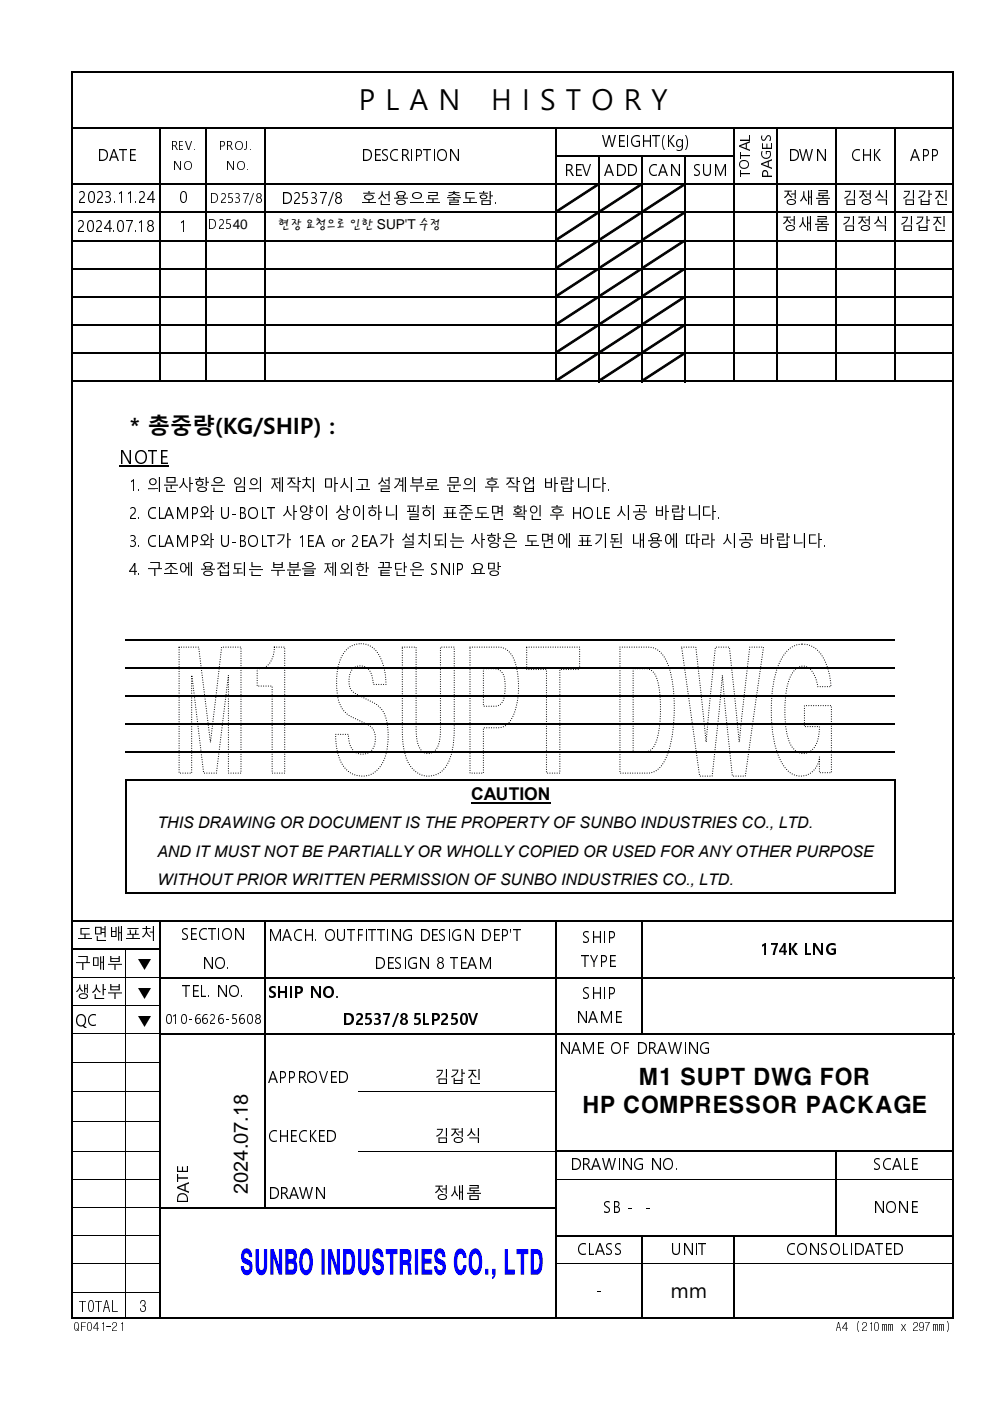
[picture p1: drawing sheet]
<svg xmlns="http://www.w3.org/2000/svg" width="210mm" height="297mm" viewBox="0 0 210 297" stroke-linecap="round" stroke-linejoin="round" font-family="sans-serif">
<path d="M25.2 98.7h10.5" fill="none" stroke="#000" stroke-width=".25"/>
<path d="M99.9 170.2h16.9" fill="none" stroke="#000" stroke-width=".38"/>
<g fill="none" stroke="#000" stroke-width=".34">
<path d="M15.2 15v264.5M15.4 15.2h186.9M202.1 15.4v264.1M15.4 27.1h186.9M15.4 39.1h186.9M34 27.3v53.7M43.6 27.3v53.7M56.1 27.3v53.7M117.8 27.3v53.7M118 33.1h37.8M127 33.3v47.7M136.1 33.3v47.7"/>
<path d="M145.2 33.3v47.7M155.7 27.3v53.7M164.8 27.3v53.7M177.2 27.3v53.7M189.7 27.3v53.7M15.4 45h186.9M15.4 51h186.9M15.4 57h186.9M15.4 62.9h186.9M15.4 68.9h186.9M15.4 74.9h186.9M15.4 80.9h186.9"/>
<path d="M26.6 135.6h163.1M26.6 141.6h163.1M26.6 147.6h163.1M26.6 153.5h163.1M26.6 159.5h163.1M26.6 165.3v24.2M26.8 165.5h163.1M189.7 165.6v23.9M15.4 195.3h186.9M26.8 189.4h163.1M34 195.5v84M56.1 195.5v60.7"/>
<path d="M117.8 195.5v84M136.1 195.5v23.9M15.4 201.3h18.8M34.2 207.3h168.1M34.2 219.2h168.1M34.2 256h83.8M118 244.1h84.3M177.2 244.3v17.9M15.4 279.4h186.9M118 262h84.3M136.1 262.2v17.3M155.7 262.2v17.3"/>
</g>
<g fill="none" stroke="#000" stroke-width=".21">
<path d="M117.8 44.8l8.8-5.8h.3v.2l-8.8 5.8h-.3zM117.8 50.8l8.8-5.8h.3v.2l-8.8 5.8h-.3zM117.8 56.7l8.8-5.7h.3v.2l-8.8 5.7h-.3zM126.9 44.8l8.9-5.8h.3v.2l-8.9 5.8h-.3zM126.9 50.8l8.9-5.8h.3v.2l-8.9 5.8h-.3zM126.9 56.7l8.9-5.7h.3v.2l-8.9 5.7h-.3zM136.1 44.8l8.8-5.8h.3v.2l-8.8 5.8h-.3zM136.1 50.8l8.8-5.8h.3v.2l-8.8 5.8h-.3zM136.1 56.7l8.8-5.7h.3v.2l-8.8 5.7h-.3zM117.8 62.7l8.8-5.8h.3v.2l-8.8 5.8h-.3zM117.8 68.7l8.8-5.8h.3v.2l-8.8 5.8h-.3zM117.8 74.6l8.8-5.7h.3v.2l-8.8 5.7h-.3z"/>
<path d="M126.9 62.7l8.9-5.8h.3v.2l-8.9 5.8h-.3zM126.9 68.7l8.9-5.8h.3v.2l-8.9 5.8h-.3zM126.9 74.6l8.9-5.7h.3v.2l-8.9 5.7h-.3zM136.1 62.7l8.8-5.8h.3v.2l-8.8 5.8h-.3zM136.1 68.7l8.8-5.8h.3v.2l-8.8 5.8h-.3zM136.1 74.6l8.8-5.7h.3v.2l-8.8 5.7h-.3zM117.8 80.6l8.8-5.8h.3v.3l-8.8 5.7h-.3zM126.9 80.6l8.9-5.8h.3v.3l-8.9 5.7h-.3zM136.1 80.6l8.8-5.8h.3v.3l-8.8 5.7h-.3zM15.4 207.3h18.4M15.4 219.2h18.4M15.4 213.3h18.4"/>
<path d="M26.6 201.5v77.7M15.4 231.5h18.4M15.4 225.2h18.4M15.4 237.8h18.4M75.9 231.5h41.7M15.4 244.1h18.4M15.4 250.1h18.4M15.4 256.1h18.4M75.9 244.1h41.7M118 250.1h59.1M177.4 250.1h24.6M15.4 262h18.4"/>
<path d="M15.4 268h18.4M15.4 274h18.4M118 268h17.9M136.3 268h19.2M155.8 268h46.2"/>
</g>
<g fill="#000">
<path d="M117.8 44.8l8.8-5.8h.3v.2l-8.8 5.8h-.3z" fill-rule="evenodd"/>
<path d="M126.9 44.8l8.9-5.8h.3v.2l-8.9 5.8h-.3z" fill-rule="evenodd"/>
<path d="M136.1 44.8l8.8-5.8h.3v.2l-8.8 5.8h-.3z" fill-rule="evenodd"/>
<path d="M117.8 50.8l8.8-5.8h.3v.2l-8.8 5.8h-.3z" fill-rule="evenodd"/>
<path d="M117.8 56.7l8.8-5.7h.3v.2l-8.8 5.7h-.3z" fill-rule="evenodd"/>
<path d="M117.8 62.7l8.8-5.8h.3v.2l-8.8 5.8h-.3z" fill-rule="evenodd"/>
<path d="M126.9 50.8l8.9-5.8h.3v.2l-8.9 5.8h-.3z" fill-rule="evenodd"/>
<path d="M126.9 56.7l8.9-5.7h.3v.2l-8.9 5.7h-.3z" fill-rule="evenodd"/>
<path d="M126.9 62.7l8.9-5.8h.3v.2l-8.9 5.8h-.3z" fill-rule="evenodd"/>
<path d="M136.1 50.8l8.8-5.8h.3v.2l-8.8 5.8h-.3z" fill-rule="evenodd"/>
<path d="M136.1 56.7l8.8-5.7h.3v.2l-8.8 5.7h-.3z" fill-rule="evenodd"/>
<path d="M136.1 62.7l8.8-5.8h.3v.2l-8.8 5.8h-.3z" fill-rule="evenodd"/>
<path d="M117.8 68.7l8.8-5.8h.3v.2l-8.8 5.8h-.3z" fill-rule="evenodd"/>
<path d="M117.8 74.6l8.8-5.7h.3v.2l-8.8 5.7h-.3z" fill-rule="evenodd"/>
<path d="M117.8 80.6l8.8-5.8h.3v.3l-8.8 5.7h-.3z" fill-rule="evenodd"/>
<path d="M126.9 68.7l8.9-5.8h.3v.2l-8.9 5.8h-.3z" fill-rule="evenodd"/>
<path d="M126.9 74.6l8.9-5.7h.3v.2l-8.9 5.7h-.3z" fill-rule="evenodd"/>
<path d="M126.9 80.6l8.9-5.8h.3v.3l-8.9 5.7h-.3z" fill-rule="evenodd"/>
<path d="M136.1 68.7l8.8-5.8h.3v.2l-8.8 5.8h-.3z" fill-rule="evenodd"/>
<path d="M136.1 74.6l8.8-5.7h.3v.2l-8.8 5.7h-.3z" fill-rule="evenodd"/>
<path d="M136.1 80.6l8.8-5.8h.3v.3l-8.8 5.7h-.3z" fill-rule="evenodd"/>
</g>
<path d="M104.4 269h.7a1.84 1.84 0 0 1-.7 2.2v-.5l.3-.4h-.3zM102.9 269h.6v1.3h-.6zM61.2 267.9v1.3h.2a.69 .69 0 0 0 .9-.4 .69 .69 0 0 0-.4-.9zM113.2 265.9v3.3h.5a2.14 2.14 0 0 0 .7-2.2l-.1-.4a.8 .8 0 0 0-1.1-.7zM85.4 265.9v1.3a.76 .76 0 0 0 1.2-.7 .76 .76 0 0 0-1.2-.6zM73.4 265.9v3.3a.85 .85 0 0 0 .9-.2 .85 .85 0 0 0 .3-.9 2.52 2.52 0 0 0-.5-2.2zM61.2 265.9v1h.2a.6 .6 0 0 0 .9-.5 .6 .6 0 0 0-.9-.5zM100.4 265.9a3.4 3.4 0 0 0 0 3.2l.6 .2a2.73 2.73 0 0 0 .4-2.9l-.3-.5a.49 .49 0 0 0-.7 0zM64.5 265.9a3.5 3.5 0 0 0 0 3.2l.6 .2a2.03 2.03 0 0 0 .5-2.2l-.4-1.2a.46 .46 0 0 0-.7 0zM107 264.8h.7v4.4h1.4v1.1h-2.1zM88 264.8h.6v5.5h-.6zM69.6 264.8h.7l1.1 3.5v-3.5h.7v5.5h-.7l-1.2-3.6v3.6h-.6zM68.2 264.8h.6v5.5h-.6zM57.3 264.8h.7l1.1 3.5v-3.5h.7v5.5h-.7l-1.1-3.6v3.6h-.7zM112.5 264.8h.7a1.46 1.46 0 0 1 1.8 1.7 5.4 5.4 0 0 1-.6 3.5l-.6 .3h-1.3zM109.5 264.8h2.5v1.1h-.9v4.4h-.7v-4.4h-.9zM89.4 264.8h2.2v1.1h-1.6v1h1.5v1h-1.5v1.3h1.7v1.1h-2.3zM84.8 264.8h1.1a1.21 1.21 0 0 1 1.3 1.6l-.1 .8-.3 .5a2.5 2.5 0 0 1 .4 2.1l.1 .5h-.8l-.1-1.8a.8 .8 0 0 0-1-.3v2.1h-.6zM81.8 264.8h2.5v1.1h-.9v4.4h-.7v-4.4h-.9zM72.7 264.8h.7a1.45 1.45 0 0 1 1.9 1.7 5.2 5.2 0 0 1-.7 3.5l-.6 .3h-1.3zM60.5 264.8h.4a1.57 1.57 0 0 1 1.8 .6 1.57 1.57 0 0 1-.1 1.9 2.09 2.09 0 0 1-.3 2.9l-1.8 .1zM75.9 264.8h.7v3.8a.52 .52 0 0 0 .5 .7 .52 .52 0 0 0 .5-.7v-3.8h.8v1.2a7.5 7.5 0 0 1-.5 3.9 1.11 1.11 0 0 1-1.3 .3 1.11 1.11 0 0 1-.7-1.2zM54.2 264.8h.7v3.5a.62 .62 0 0 0 .1 .8 .62 .62 0 0 0 .7 .1l.3-.6v-3.8h.6v1.2a8.3 8.3 0 0 1-.3 3.9 1.11 1.11 0 0 1-1.4 .3 1.11 1.11 0 0 1-.6-1.2zM96.8 265.1a1.1 1.1 0 0 1 1.2-.3 1.1 1.1 0 0 1 .7 .9l.2 1h-.7a.6 .6 0 0 0-.3-.8 .6 .6 0 0 0-.7 .2 3.5 3.5 0 0 0 .2 3.1h.5l.3-.9h.7a1.91 1.91 0 0 1-1.3 2.1 2.11 2.11 0 0 1-1.4-2.4l.2-1.9zM100.1 265a1.07 1.07 0 0 1 1.8 .5 4.9 4.9 0 0 1-.4 4.6 1.08 1.08 0 0 1-1.8-.5 5 5 0 0 1 .4-4.6zM92.5 265a1.11 1.11 0 0 1 1.2-.2 1.11 1.11 0 0 1 .7 1.1v.6h-.6a.57 .57 0 0 0-.3-.7 .57 .57 0 0 0-.7 .2 .57 .57 0 0 0 .2 .8 1.87 1.87 0 0 1 1.6 1.7 1.87 1.87 0 0 1-1.3 1.9 1.81 1.81 0 0 1-1.3-1.9h.7a.63 .63 0 0 0 .5 .8 .63 .63 0 0 0 .7-.6 .63 .63 0 0 0-.7-.6 1.84 1.84 0 0 1-.9-2.8zM79.3 265a1.09 1.09 0 0 1 1.3-.2 1.09 1.09 0 0 1 .6 1.1l.1 .6h-.7a.57 .57 0 0 0-.6-.8 .57 .57 0 0 0-.3 1h.1a1.95 1.95 0 0 1 1.6 1.6 1.95 1.95 0 0 1-.9 2 1.5 1.5 0 0 1-1.6-1.8h.7a.63 .63 0 0 0 .5 .8 .63 .63 0 0 0 .7-.6 .63 .63 0 0 0-.7-.6 1.84 1.84 0 0 1-.9-2.8zM64.2 265a1.06 1.06 0 0 1 1.8 .5 4.7 4.7 0 0 1-.5 4.6 1.06 1.06 0 0 1-1.7-.5 5 5 0 0 1 .4-4.6zM51.5 265a1.1 1.1 0 0 1 1.3-.2 1.1 1.1 0 0 1 .6 1.1l.1 .6h-.7a.56 .56 0 0 0-.3-.7 .56 .56 0 0 0-.7 .3 .98 .98 0 0 0 .9 1 1.89 1.89 0 0 1-.1 3.2 1.52 1.52 0 0 1-1.5-1.8h.6a.63 .63 0 0 0 .5 .8 .63 .63 0 0 0 .7-.6 .63 .63 0 0 0-.6-.6 1.56 1.56 0 0 1-1.2-2z" fill-rule="evenodd" fill="#00f"/>
<path d="M38 137.2h4.1l2.5 20.2 2.4-20.2h4.1v26.7h-2.7v-20.7l-2.5 20.7h-2.7l-2.5-20.7-.1 20.7h-2.6zM58.2 137.2h2.2v26.7h-2.7v-18.4h-3.2v-3.7a3.1 3.1 0 0 0 3.3-2.5zM73.5 137.7a4.4 4.4 0 0 1 7.2 1.9 12.9 12.9 0 0 1 1.1 5.5h-2.6a4.6 4.6 0 0 0-1.5-3.5 2.38 2.38 0 0 0-2.5-.1 2.38 2.38 0 0 0-1.2 2.2 2.98 2.98 0 0 0 1.1 3.2l2 1a8.9 8.9 0 0 1 4.1 2.9 13.5 13.5 0 0 1-.3 11.3 4.8 4.8 0 0 1-4.6 2.4 4.8 4.8 0 0 1-4.1-3.2 13.8 13.8 0 0 1-1-5.6h2.7a4.2 4.2 0 0 0 1.9 4 2.73 2.73 0 0 0 3.8-2.6 3.2 3.2 0 0 0-2.5-3.9l-1.1-.5a6.2 6.2 0 0 1-4.6-6.1 12.7 12.7 0 0 1 1.7-8.4zM85.3 137.2h2.9v11.9a39.5 39.5 0 0 0 .4 8.5 2.26 2.26 0 0 0 3.1 1.9 4.5 4.5 0 0 0 1.7-4v-18.3h2.9v12a53.5 53.5 0 0 1-.5 10.2 6.4 6.4 0 0 1-3.7 5 5 5 0 0 1-6.1-4l-.5-2.5-.2-2.4zM99.7 137.2h5.3a3.7 3.7 0 0 1 4.1 2.9 17.1 17.1 0 0 1-.6 12.3 3.5 3.5 0 0 1-3.9 1.9h-2.1v9.6h-2.8zM111.7 137.2h11.2v4.7h-4.2v22h-2.8v-22h-4.2zM131.4 137.2h5.3a4.2 4.2 0 0 1 4.5 2.7 25.9 25.9 0 0 1 1.7 12.1 22.6 22.6 0 0 1-2.3 9.8 4 4 0 0 1-4 2.1h-5.2zM144.5 137.2h3l2.2 20.1 2-20.1h2.9l2.1 20.1 2.3-20.1h2.9l-3.9 27.3h-2.7l-2.1-21.3-2.2 21.3h-2.7zM167 137.9a4.6 4.6 0 0 1 7.2 1 13.5 13.5 0 0 1 2 6.7h-2.8l-.1-.5a5.1 5.1 0 0 0-2.3-3.7 2.78 2.78 0 0 0-3.4 2 22.9 22.9 0 0 0-.2 14 2.99 2.99 0 0 0 4.2 2 5.1 5.1 0 0 0 2.1-4.4v-.9h-3.1v-4.5h5.7v14.2h-2.6v-3.3a4 4 0 0 1-2.9 3.9 4 4 0 0 1-4.5-1.8 20.9 20.9 0 0 1-2.8-11.9 22.3 22.3 0 0 1 2.5-11.5zM102.5 141.8a9.4 9.4 0 0 1 3.4 .3 3.8 3.8 0 0 1 1.2 3.4 5.3 5.3 0 0 1-1 3.8 4 4 0 0 1-2.6 .4h-1zM134.2 141.8h1.6a2.81 2.81 0 0 1 3.6 2.3 27.4 27.4 0 0 1-.3 13.2 2.57 2.57 0 0 1-3.2 2h-1.7z" fill="none" stroke="#000" stroke-width=".25" stroke-dasharray="0 .5"/>
<path d="M34.5 261.3h15.6v12.7h-15.6z" fill-rule="evenodd" fill="#fff"/>
<g font-size="6.1">
<text x="76.1" y="23.3">P L A N</text>
<text x="104.1" y="23.3">H I S T O R Y</text>
</g>
<g font-size="4.7">
<text x="27.5" y="92.1">* 총중량(KG/SHIP) :</text>
<text x="135.5" y="230.1">M1 SUPT DWG FOR</text>
<text x="123.4" y="236">HP COMPRESSOR PACKAGE</text>
</g>
<text font-size="4.4" x="142.2" y="275.1">mm</text>
<text font-size="4.2" x="52.5" y="253.1" transform="rotate(-90 52.5 253.1)">2024.07.18</text>
<text font-size="4.1" x="25.2" y="98.3">NOTE</text>
<text font-size="3.7" x="99.9" y="169.7">CAUTION</text>
<g font-size="3.4">
<text x="20.7" y="34.2">DATE</text>
<text x="76.6" y="34.2">DESCRIPTION</text>
<text x="127.6" y="31.2">WEIGHT(Kg)</text>
<text x="180.3" y="34.2">CHK</text>
<text x="193" y="34.2">APP</text>
<text x="119.5" y="37.3">REV</text>
<text x="128.1" y="37.3">ADD CAN</text>
<text x="147" y="37.3">SUM</text>
<text x="16.6" y="43.1">2023.11.24</text>
<text x="38.1" y="43.1">0</text>
<text x="59.6" y="43.3">D2537/8</text>
<text x="76.5" y="43.3">호선용으로 출도함.</text>
<text x="166.1" y="43.3">정새롬</text>
<text x="178.6" y="43.3">김정식</text>
<text x="191" y="43.3">김갑진</text>
<text x="16.4" y="49.1">2024.07.18</text>
<text x="37.9" y="49.1">1</text>
<text x="165.9" y="48.7">정새롬</text>
<text x="178.3" y="48.7">김정식</text>
<text x="190.7" y="48.7">김갑진</text>
<text x="27.3" y="104.1">1. 의문사항은 임의 제작치 마시고 설계부로 문의 후 작업 바랍니다.</text>
<text x="27.3" y="110">2. CLAMP와 U-BOLT 사양이 상이하니 필히 표준도면 확인 후 HOLE 시공 바랍니다.</text>
<text x="27.3" y="116">3. CLAMP와 U-BOLT가 1EA or 2EA가 설치되는 사항은 도면에 표기된 내용에 따라 시공 바랍니다.</text>
<text x="27.3" y="122">4. 구조에 용접되는 부분을 제외한 끝단은 SNIP 요망</text>
<text x="33.4" y="175.6">THIS DRAWING OR DOCUMENT IS THE PROPERTY OF SUNBO INDUSTRIES CO., LTD.</text>
<text x="33.4" y="181.6">AND IT MUST NOT BE PARTIALLY OR WHOLLY COPIED OR USED FOR ANY OTHER PURPOSE</text>
<text x="33.4" y="187.6">WITHOUT PRIOR WRITTEN PERMISSION OF SUNBO INDUSTRIES CO., LTD.</text>
<text x="16.3" y="199.4">도면배포처</text>
<text x="38.4" y="199.4">SECTION</text>
<text x="56.7" y="199.6">MACH. OUTFITTING DESIGN DEP'T</text>
<text x="123.4" y="199.9">SHIP</text>
<text x="161.2" y="202.4">174K LNG</text>
<text x="15.8" y="205.5">구매부</text>
<text x="28.8" y="205.5">▼</text>
<text x="42.8" y="205.4">NO.</text>
<text x="79.4" y="205.4">DESIGN 8 TEAM</text>
<text x="123.3" y="204.9">TYPE</text>
<text x="15.8" y="211.5">생산부</text>
<text x="28.8" y="211.5">▼</text>
<text x="38.7" y="211.3">TEL. NO.</text>
<text x="56.8" y="211.5">SHIP NO.</text>
<text x="123.4" y="211.8">SHIP</text>
<text x="15.8" y="217.5">QC</text>
<text x="28.8" y="217.5">▼</text>
<text x="72.7" y="217.3">D2537/8 5LP250V</text>
<text x="122.2" y="216.9">NAME</text>
<text x="118.4" y="223.4">NAME OF DRAWING</text>
<text x="56.7" y="229.6">APPROVED</text>
<text x="92" y="229.6">김갑진</text>
<text x="56.7" y="242.2">CHECKED</text>
<text x="92" y="242.2">김정식</text>
<text x="40.1" y="250.7">T</text>
<text x="40.1" y="248.9">E</text>
<text x="120.8" y="248.2">DRAWING NO.</text>
<text x="185.1" y="248.2">SCALE</text>
<text x="40.1" y="255.4">D</text>
<text x="40.1" y="252.9">A</text>
<text x="56.7" y="254.3">DRAWN</text>
<text x="92" y="254.3">정새롬</text>
<text x="127.9" y="257.1">SB -</text>
<text x="136.7" y="257.1">-</text>
<text x="185.1" y="257.1">NONE</text>
<text x="122.3" y="266.1">CLASS</text>
<text x="142.2" y="266.1">UNIT</text>
<text x="166.6" y="266.1">CONSOLIDATED</text>
<text x="126.4" y="274.7">-</text>
<text x="16.7" y="278.1">TOTAL</text>
<text x="29.5" y="278.1">3</text>
</g>
<g font-size="3">
<text x="159" y="36">OA</text>
<text x="159" y="33.6">T GDWN</text>
<text x="159" y="32">AE</text>
<text x="159" y="30">L S</text>
<text x="159" y="37.6">T P</text>
<text x="34.9" y="217.2">010-6626-5608</text>
</g>
<g font-size="2.9">
<text x="44.5" y="43.1">D2537/8</text>
<text x="44.1" y="48.6">D2540</text>
<text x="58.9" y="48.6">현장 요청으로 인한 SUP'T 수정</text>
</g>
<g font-size="2.7">
<text x="36.2" y="31.8">REV.</text>
<text x="46.4" y="31.8">PROJ.</text>
<text x="36.7" y="36.1">NO</text>
<text x="48" y="36.1">NO.</text>
<text x="15.7" y="282.2">QF041-21</text>
<text x="177.2" y="282.2">A4 (210mm x 297mm)</text>
</g>
</svg>
